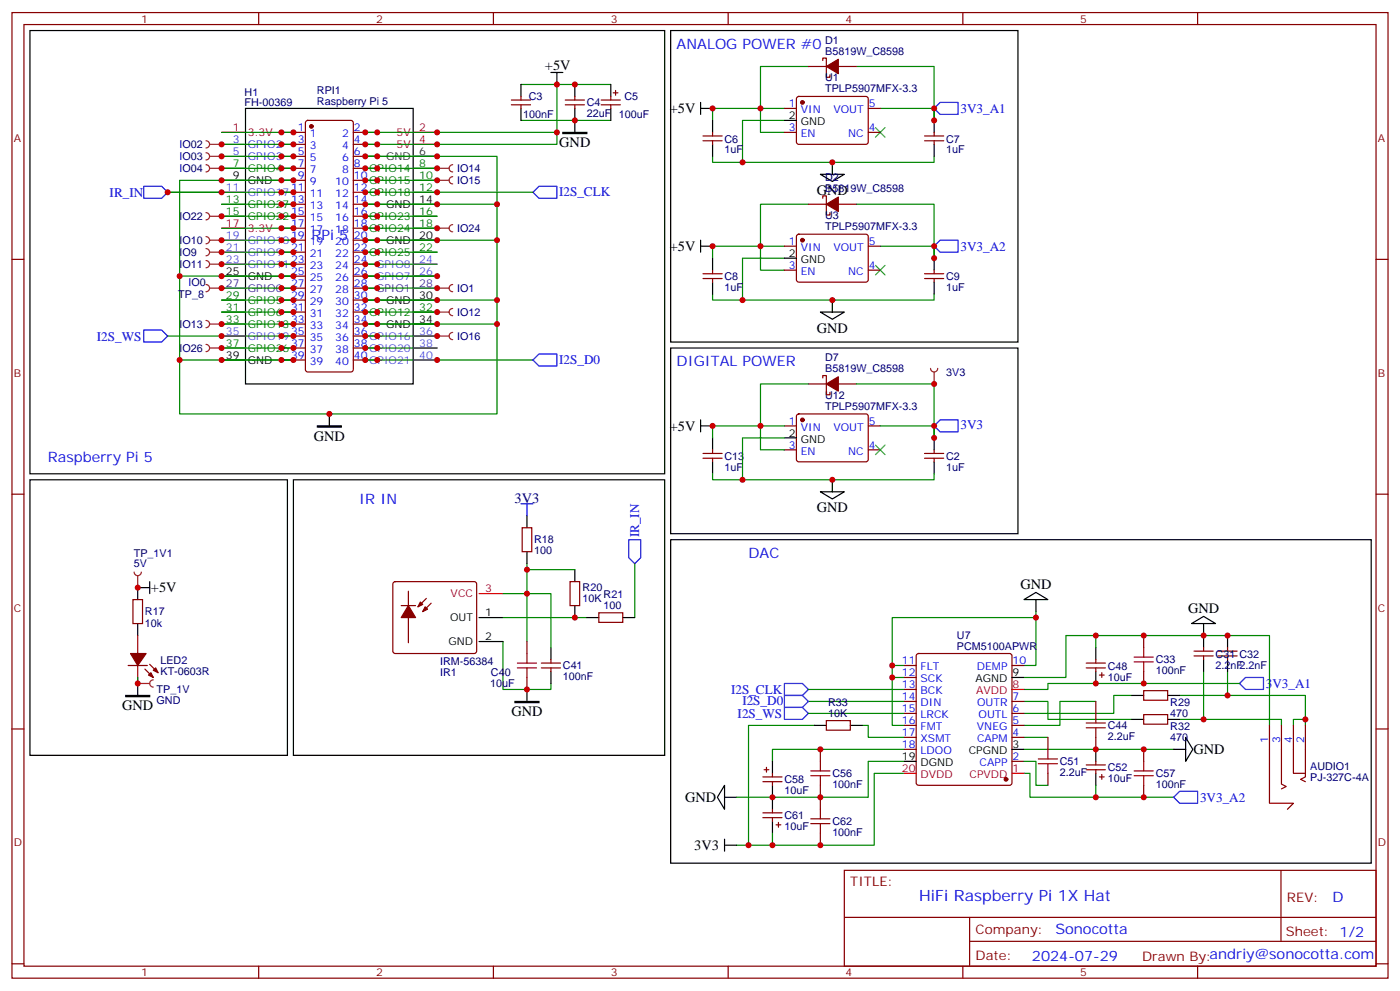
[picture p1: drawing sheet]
<svg xmlns="http://www.w3.org/2000/svg" width="412mm" height="292mm" viewBox="0 0 412 292" stroke-linecap="round" stroke-linejoin="round" font-family="sans-serif">
<g fill="none" stroke="#870000" stroke-width=".35">
<path d="M3.5 3.7h405.4v284.3h-405.4zM7.1 7.2h398.2v277.3h-398.2zM76.2 3.7v3.5M145.3 3.7v3.5M214.5 3.7v3.5M283.6 3.7v3.5M352.8 3.7v3.5M3.5 76.4h3.6M405.3 76.4h3.6M3.5 145.5h3.6M405.3 145.5h3.6M3.5 214.7h3.6"/>
<path d="M405.3 214.7h3.6M248.7 256.3h156.6v28.2h-156.6zM377.3 256.3v20.9M248.7 270.1h156.5M285.6 277.2h119.6M285.6 270.1v14.2M3.5 283.8h3.6M76.2 284.5v3.5M145.3 284.5v3.5M214.5 284.5v3.5M283.6 284.5v3.5M352.8 284.5v3.5"/>
<path d="M405.3 283.8h3.6"/>
</g>
<path d="M8.8 9h187v130.5h-187z" fill="none" stroke="#000" stroke-width=".35"/>
<path d="M157 56.6l1.7-1.7h5.3v3.5h-5.3z" fill="none" stroke="#00f" stroke-width=".35"/>
<path d="M128.8 99h3.5M133.3 97.9a1.06 1.06 0 0 0-1 1.1 1.06 1.06 0 0 0 1 1" fill="none" stroke="#8c2424" stroke-width=".35"/>
<circle cx="128.8" cy="99" r=".18" fill="#8c2424"/>
<path d="M60.7 101.4a1.06 1.06 0 0 1 1 1.1 1.06 1.06 0 0 1-1 1M61.7 102.5h3.6" fill="none" stroke="#8c2424" stroke-width=".35"/>
<circle cx="65.3" cy="102.5" r=".18" fill="#8c2424"/>
<path d="M60.7 94.4a1.06 1.06 0 0 1 1 1 1.06 1.06 0 0 1-1 1.1M61.7 95.4h3.6" fill="none" stroke="#8c2424" stroke-width=".35"/>
<circle cx="65.3" cy="95.4" r=".18" fill="#8c2424"/>
<path d="M60.7 62.6a1.06 1.06 0 0 1 1 1.1 1.06 1.06 0 0 1-1 1M61.7 63.7h3.6" fill="none" stroke="#8c2424" stroke-width=".35"/>
<circle cx="65.3" cy="63.7" r=".18" fill="#8c2424"/>
<path d="M60.7 41.5a1.06 1.06 0 0 1 1 1 1.06 1.06 0 0 1-1 1.1M61.7 42.5h3.6" fill="none" stroke="#8c2424" stroke-width=".35"/>
<circle cx="65.3" cy="42.5" r=".18" fill="#8c2424"/>
<path d="M60.7 45a1.06 1.06 0 0 1 1 1 1.06 1.06 0 0 1-1 1.1M61.7 46h3.6" fill="none" stroke="#8c2424" stroke-width=".35"/>
<circle cx="65.3" cy="46" r=".18" fill="#8c2424"/>
<path d="M60.7 48.5a1.06 1.06 0 0 1 1 1.1 1.06 1.06 0 0 1-1 1M61.7 49.6h3.6" fill="none" stroke="#8c2424" stroke-width=".35"/>
<circle cx="65.3" cy="49.6" r=".18" fill="#8c2424"/>
<g fill="none" stroke="#000" stroke-width=".35">
<path d="M72.3 31.9h49.4v81.2h-49.4zM153.5 24.9v3.5M153.5 31.9v3.6M162.3 21.3h3.5M164 21.3v3.6M169.3 24.9v3.5M169.3 31.9v7.1M179.9 24.9v3.5M179.9 31.9v3.6M65.3 53.1h7M121.7 60.1h7.1M121.7 70.7h7.1"/>
<path d="M65.3 81.3h7M121.7 88.4h7.1M121.7 95.4h7.1M65.3 106h7M97 121.9v3.5M8.8 141.3h75.9v81.1h-75.9z"/>
</g>
<path d="M65.3 39h7M121.7 39h7.1M121.7 42.5h7.1M65.3 67.2h7" fill="none" stroke="#f00" stroke-width=".35"/>
<path d="M65.3 42.5h7M65.3 46h7" fill="none" stroke="#06c" stroke-width=".35"/>
<path d="M121.7 46h7.1" fill="none" stroke="#333" stroke-width=".35"/>
<g fill="none" stroke="#060" stroke-width=".35">
<path d="M65.3 49.6h7M121.7 49.6h7.1M121.7 53.1h7.1M121.7 56.6h7.1M65.3 60.1h7M65.3 63.7h7M121.7 63.7h7.1M121.7 67.2h7.1M121.7 74.3h7.1M65.3 88.4h7M65.3 91.9h7M65.3 95.4h7"/>
<path d="M121.7 91.9h7.1M65.3 102.5h7"/>
</g>
<path d="M65.3 56.6h7M65.3 70.7h7M65.3 74.3h7M65.3 77.8h7M121.7 77.8h7.1M65.3 99h7M121.7 81.3h7.1M121.7 99h7.1M121.7 102.5h7.1M121.7 106h7.1" fill="none" stroke="#90f" stroke-width=".35"/>
<path d="M65.3 84.8h7M121.7 84.8h7.1" fill="none" stroke="#609" stroke-width=".35"/>
<g fill="none" stroke="#008700" stroke-width=".35">
<path d="M65.3 39h21.1M107.6 39h56.4M153.5 35.5h26.4M153.5 24.9h26.4M164 24.9v17.6h-56.4M49.4 56.6h37M65.3 53.1h21.1h-33.5v28.2h33.5h-21.1M65.3 49.6h21.1M65.3 46h21.1M65.3 42.5h21.1M107.6 56.6h49.4M128.8 46h-21.2h38.8v14.1"/>
<path d="M65.3 67.2h21.1M65.3 63.7h21.1M65.3 60.1h21.1M107.6 67.2h21.2M107.6 63.7h21.2M107.6 74.3h21.2M128.8 70.7h-21.2h38.8v17.7M128.8 60.1h-21.2h38.8v10.6M52.9 81.3v24.7h33.5h-21.1M65.3 95.4h21.1M65.3 91.9h21.1M65.3 88.4h21.1"/>
<path d="M65.3 84.8h21.1M107.6 81.3h21.2M107.6 99h21.2M128.8 95.4h-21.2h38.8v26.5h-93.5v-15.9M128.8 88.4h-21.2h38.8v7M65.3 102.5h21.1M107.6 102.5h21.2M107.6 106h49.4"/>
</g>
<g fill="none" stroke="#870000" stroke-width=".35">
<path d="M150.6 30.9h5.7M150.6 29.5h5.7M153.5 28.4v1.1M153.5 30.9v1M166.5 30.9h5.7M166.5 29.5h5.7M169.3 28.4v1.1M169.3 30.9v1M177.1 30.9h5.6M177.1 29.5h5.6M179.9 28.4v1.1M179.9 30.9v1"/>
<path d="M180.6 27.3h1.4M181.3 26.6v1.4"/>
</g>
<path d="M165.8 39h7.1v.3h-7.1zM93.5 125.4h7v.4h-7z" fill="#000" stroke="#000" stroke-width=".35"/>
<path d="M42.3 97.2h5.3l1.8 1.8-1.8 1.7h-5.3z" fill="none" stroke="#00f" stroke-width=".35"/>
<path d="M128.8 67.2h3.5M133.3 66.1a1.06 1.06 0 0 0-1 1.1 1.06 1.06 0 0 0 1 1.1" fill="none" stroke="#8c2424" stroke-width=".35"/>
<circle cx="128.8" cy="67.2" r=".18" fill="#8c2424"/>
<path d="M107.6 77.8h21.2M107.6 81.3h21.2" fill="none" stroke="#008700" stroke-width=".35"/>
<path d="M128.8 84.8h3.5M133.3 83.8a1.06 1.06 0 0 0-1 1 1.06 1.06 0 0 0 1 1.1" fill="none" stroke="#8c2424" stroke-width=".35"/>
<circle cx="128.8" cy="84.8" r=".18" fill="#8c2424"/>
<path d="M107.6 84.8h21.2" fill="none" stroke="#008700" stroke-width=".35"/>
<path d="M60.7 83.8a1.06 1.06 0 0 1 1 1 1.06 1.06 0 0 1-1 1.1M61.7 84.8h3.6" fill="none" stroke="#8c2424" stroke-width=".35"/>
<circle cx="65.3" cy="84.8" r=".18" fill="#8c2424"/>
<path d="M60.7 69.7a1.06 1.06 0 0 1 1 1 1.06 1.06 0 0 1-1 1.1M61.7 70.7h3.6" fill="none" stroke="#8c2424" stroke-width=".35"/>
<circle cx="65.3" cy="70.7" r=".18" fill="#8c2424"/>
<path d="M60.7 73.2a1.06 1.06 0 0 1 1 1.1 1.06 1.06 0 0 1-1 1M61.7 74.3h3.6" fill="none" stroke="#8c2424" stroke-width=".35"/>
<circle cx="65.3" cy="74.3" r=".18" fill="#8c2424"/>
<path d="M60.7 76.7a1.06 1.06 0 0 1 1 1.1 1.06 1.06 0 0 1-1 1M61.7 77.8h3.6" fill="none" stroke="#8c2424" stroke-width=".35"/>
<circle cx="65.3" cy="77.8" r=".18" fill="#8c2424"/>
<path d="M65.3 70.7h21.1M65.3 74.3h21.1M65.3 77.8h21.1" fill="none" stroke="#008700" stroke-width=".35"/>
<path d="M128.8 53.1h3.5M133.3 52a1.06 1.06 0 0 0-1 1.1 1.06 1.06 0 0 0 1 1.1" fill="none" stroke="#8c2424" stroke-width=".35"/>
<circle cx="128.8" cy="53.1" r=".18" fill="#8c2424"/>
<path d="M128.8 49.6h3.5M133.3 48.5a1.06 1.06 0 0 0-1 1.1 1.06 1.06 0 0 0 1 1" fill="none" stroke="#8c2424" stroke-width=".35"/>
<circle cx="128.8" cy="49.6" r=".18" fill="#8c2424"/>
<path d="M107.6 49.6h21.2M107.6 53.1h21.2" fill="none" stroke="#008700" stroke-width=".35"/>
<path d="M128.8 91.9h3.5M133.3 90.8a1.06 1.06 0 0 0-1 1.1 1.06 1.06 0 0 0 1 1.1" fill="none" stroke="#8c2424" stroke-width=".35"/>
<circle cx="128.8" cy="91.9" r=".18" fill="#8c2424"/>
<g fill="none" stroke="#008700" stroke-width=".35">
<path d="M238.1 19.6h-14.1v19.4h7.1M252.2 19.6h23v15.9M231.1 31.9h-21.2v3.6M231.1 35.5h-12.4v12.3M259.3 31.9h15.9v3.6M275.2 31.9v3.6M209.9 46v1.8h65.3v-1.8M231.1 76h-12.4v12.4M231.1 72.5h-21.2v3.5M238.1 60.1h-14.1v19.5h7.1M252.2 60.1h23v15.9M259.3 72.5h15.9v3.5"/>
<path d="M275.2 72.5v3.5M49.4 99h37M107.6 91.9h21.2M209.9 86.6v1.8h65.3v-1.8M238.1 113.1h-14.1v19.4h7.1M252.2 113.1h23v15.8M209.9 139.5v1.8h65.3v-1.8M231.1 128.9h-12.4v12.4M231.1 125.4h-21.2v3.5M259.3 125.4h15.9v3.5M275.2 125.4v3.5"/>
</g>
<path d="M257.9 37.6l2.8 2.8M260.7 37.6l-2.8 2.8M257.9 78.1l2.8 2.9M260.7 78.1l-2.8 2.9M257.9 131.1l2.8 2.8M260.7 131.1l-2.8 2.8" fill="none" stroke="#3c3" stroke-width=".35"/>
<g fill="none" stroke="#000" stroke-width=".35">
<path d="M197.6 9h102.3v91.7h-102.3zM206.4 31.9h3.5M206.4 30.2v3.5M209.9 35.5v3.5M231.1 35.5h3.5M275.2 35.5v3.5M209.9 42.5v3.5M241.7 51.3h7l-3.5 2.1zM245.2 47.8v3.5M275.2 42.5v3.5M206.4 70.7v3.6M206.4 72.5h3.5"/>
<path d="M209.9 76v3.6M231.1 76h3.5M275.2 76v3.6M209.9 83.1v3.5M241.7 91.9h7l-3.5 2.1zM245.2 88.4v3.5M275.2 83.1v3.5M197.6 102.5h102.3v54.7h-102.3zM206.4 123.6v3.6M206.4 125.4h3.5M209.9 128.9v3.6M209.9 136v3.5"/>
<path d="M231.1 128.9h3.5M275.2 128.9v3.6M275.2 136v3.5M241.7 144.8h7l-3.5 2.1zM245.2 141.3v3.5"/>
</g>
<path d="M275.2 31.9l1.7-1.7h5.3v3.5h-5.3zM275.2 72.5l1.7-1.8h5.3v3.6h-5.3zM157 106l1.7-1.8h5.3v3.6h-5.3zM275.2 125.4l1.7-1.8h5.3v3.6h-5.3z" fill="none" stroke="#00f" stroke-width=".35"/>
<g fill="none" stroke="#870000" stroke-width=".35">
<path d="M238.1 19.6h5.3M242.4 17.8v-.7h1v5.7h1.1v-.8M246.9 19.6h5.3M209.9 39v1M231.1 31.9h3.5M231.1 39h3.5M234.8 28.6l.5-.2 20 .1 .5 .6-.1 13-.6 .4-20.1-.1-.4-.6v-12.7zM255.8 31.9h3.5M255.8 39h3.5M275.2 39v1M207.1 41.5h5.6M207.1 40h5.6"/>
<path d="M209.9 41.5v1M242.4 58.4v-.7h1v5.6h1.1v-.7M272.3 41.5h5.7M272.3 40h5.7M275.2 41.5v1M209.9 79.6v1M231.1 72.5h3.5M231.1 79.6h3.5M234.8 69.2l.5-.2h20l.5 .7-.1 12.9-.6 .5-20.1-.1-.4-.6v-12.7zM238.1 60.1h5.3M246.9 60.1h5.3M255.8 72.5h3.5"/>
<path d="M255.8 79.6h3.5M275.2 79.6v1M207.1 82h5.6M207.1 80.6h5.6M209.9 82v1.1M272.3 82h5.7M272.3 80.6h5.7M275.2 82v1.1M238.1 113.1h5.3M242.4 111.3v-.7h1v5.6h1.1v-.7M246.9 113.1h5.3M207.1 134.9h5.6"/>
<path d="M207.1 133.5h5.6M209.9 132.5v1M209.9 134.9v1.1M231.1 125.4h3.5M231.1 132.5h3.5M234.8 122.1l.5-.2h20l.5 .7-.1 13-.6 .4-20.1-.1-.4-.6v-12.7zM255.8 125.4h3.5M255.8 132.5h3.5M272.3 134.9h5.7M272.3 133.5h5.7M275.2 132.5v1M275.2 134.9v1.1"/>
</g>
<g fill="#870000" stroke="#870000" stroke-width=".35">
<path d="M243.4 19.6l3.5-2.1v4.2z"/>
<path d="M243.4 60.1l3.5-2.1v4.3z"/>
<path d="M243.4 113.1l3.5-2.2v4.3z"/>
<circle cx="236.4" cy="30.2" r=".53"/>
<circle cx="236.4" cy="70.7" r=".53"/>
<circle cx="236.4" cy="123.6" r=".53"/>
</g>
<path d="M274.1 108.5a1.06 1.06 0 0 0 1.1 1 1.06 1.06 0 0 0 1-1M275.2 109.5v3.6" fill="none" stroke="#8c2424" stroke-width=".35"/>
<circle cx="275.2" cy="113.1" r=".18" fill="#8c2424"/>
<g fill="none" stroke="#008700" stroke-width=".35">
<path d="M82.9 39h3.5M107.6 39h3.5M82.9 56.6h3.5M82.9 53.1h3.5M82.9 49.6h3.5M82.9 46h3.5M82.9 42.5h3.5M107.6 56.6h3.5M107.6 53.1h3.5M107.6 49.6h3.5M107.6 46h3.5M107.6 42.5h3.5"/>
<path d="M82.9 77.8h3.5M82.9 74.3h3.5M82.9 70.7h3.5M82.9 67.2h3.5M82.9 63.7h3.5M82.9 60.1h3.5M107.6 77.8h3.5M107.6 74.3h3.5M107.6 70.7h3.5M107.6 67.2h3.5M107.6 63.7h3.5M107.6 60.1h3.5"/>
<path d="M82.9 99h3.5M82.9 95.4h3.5M82.9 91.9h3.5M82.9 88.4h3.5M82.9 84.8h3.5M82.9 81.3h3.5M107.6 99h3.5M107.6 95.4h3.5M107.6 91.9h3.5M107.6 88.4h3.5M107.6 84.8h3.5M107.6 81.3h3.5"/>
<path d="M82.9 106h3.5M82.9 102.5h3.5M107.6 106h3.5M107.6 102.5h3.5"/>
</g>
<path d="M44.1 173h-3.5v3.6M44.1 171.3v3.5M40.6 183.6v3.5" fill="none" stroke="#000" stroke-width=".35"/>
<path d="M39.2 176.6h2.8v7h-2.8zM37.7 196h5.7M40.6 187.1v5.3M40.6 196v5.3M42.7 197l2.5 2.5M44.1 195.6l2.5 2.5" fill="none" stroke="#870000" stroke-width=".35"/>
<g fill="#870000" stroke="#870000" stroke-width=".35">
<path d="M44.4 198.1l.8 1.4-1.5-.7z"/>
<path d="M45.2 197.4l.7-.7 .7 1.4z"/>
<path d="M38.5 192.4h4.5l-2.4 3.6z"/>
</g>
<path d="M39.5 168.5a1.06 1.06 0 0 0 1.1 1 1.06 1.06 0 0 0 1-1M40.6 169.5v3.5" fill="none" stroke="#8c2424" stroke-width=".35"/>
<circle cx="40.6" cy="173" r=".18" fill="#8c2424"/>
<path d="M40.6 201.3h3.5M45.2 200.2a1.06 1.06 0 0 0-1.1 1.1 1.06 1.06 0 0 0 1.1 1" fill="none" stroke="#8c2424" stroke-width=".35"/>
<circle cx="40.6" cy="201.3" r=".18" fill="#8c2424"/>
<path d="M40.6 199.5v1.8M148.2 188.9v14.1h14.1v-1.7" fill="none" stroke="#008700" stroke-width=".35"/>
<path d="M37 204.8h7.1v.3h-7.1z" fill="#000" stroke="#000" stroke-width=".35"/>
<path d="M40.6 201.3v3.5" fill="none" stroke="#000" stroke-width=".35"/>
<path d="M115.9 171.5l.5-.2h23.3l.5 .2 .2 .5v19.7l-.2 .5-.5 .2h-23.3l-.5-.2-.2-.5v-19.7z" fill="#fff" stroke="#870000" stroke-width=".35"/>
<g fill="none" stroke="#000" stroke-width=".35">
<path d="M86.4 141.3h109.4v81.1h-109.4zM155.2 151.9v3.5M197.6 158.9h206.3v95.3h-206.3zM155.2 162.5v3.5M169.3 167.7v3.6M169.3 178.3v3.6M301.6 176.6l3.6-2.2 3.5 2.2zM305.2 176.6v3.5M141.1 181.9h7.1M141.1 188.9h7.1M162.3 190.7v3.5M162.3 197.7v3.6"/>
<path d="M172.9 181.9h3.5M183.4 181.9h3.6M298.1 199.5h3.5M322.8 190.7v3.5M322.8 197.7v3.6M351 183.6l3.5-2.1 3.6 2.1zM354.5 183.6v7.1M354.5 194.2v3.5M361.6 187.1v3.6M361.6 194.2v3.5M155.2 203v3.6M239.9 213.6h3.5"/>
<path d="M250.5 213.6h3.5M333.4 204.8h3.5M333.4 211.8h3.5M344 204.8h3.5M344 211.8h3.5M349.2 217.1l2.2 3.6-2.2 3.5zM213.4 231.2v7.1l-2.1-3.5zM213.4 234.8h3.6M227.5 224.2v3.5M227.5 231.2v7.1M266.3 224.2h3.6M298.1 220.7h3.5"/>
<path d="M322.8 220.7v3.5M322.8 227.7v3.5M345.7 220.7h3.5M213.4 248.9h3.6M213.4 247.1v3.5M227.5 241.8v3.6"/>
</g>
<path d="M141.1 174.8h7.1M298.1 203h3.5M266.3 227.7h3.6M298.1 227.7h3.5" fill="none" stroke="#f00" stroke-width=".35"/>
<g fill="#870000" stroke="#870000" stroke-width=".35">
<path d="M120.3 178.3l2.1 3.6h-4.2z"/>
<path d="M125.2 178.7l.7 .7-1.4 .7z"/>
<path d="M123.8 177.3l.7 .7-1.4 .7z"/>
<circle cx="91.7" cy="37.2" r=".53"/>
<circle cx="296.3" cy="229.5" r=".53"/>
</g>
<g fill="none" stroke="#870000" stroke-width=".35">
<path d="M86.4 39h3.6M90.2 35.7l.5-.2h12.7l.5 .2 .2 .5v72.6l-.3 .5-.4 .2h-12.7l-.5-.2-.2-.5v-72.6zM104.1 39h3.5M86.4 42.5h3.6M86.4 46h3.6M86.4 49.6h3.6M86.4 53.1h3.6M86.4 56.6h3.6M104.1 42.5h3.5M104.1 46h3.5M104.1 49.6h3.5M104.1 53.1h3.5"/>
<path d="M104.1 56.6h3.5M86.4 60.1h3.6M86.4 63.7h3.6M86.4 67.2h3.6M86.4 77.8h3.6M86.4 70.7h3.6M86.4 74.3h3.6M104.1 60.1h3.5M104.1 63.7h3.5M104.1 67.2h3.5M104.1 77.8h3.5M104.1 70.7h3.5"/>
<path d="M104.1 74.3h3.5M86.4 99h3.6M86.4 95.4h3.6M86.4 91.9h3.6M86.4 88.4h3.6M86.4 84.8h3.6M86.4 81.3h3.6M104.1 99h3.5M104.1 95.4h3.5M104.1 91.9h3.5M104.1 88.4h3.5M104.1 84.8h3.5"/>
<path d="M104.1 81.3h3.5M86.4 106h3.6M86.4 102.5h3.6M104.1 106h3.5M104.1 102.5h3.5M153.8 155.4h2.8v7.1h-2.8zM118.2 178.3h4.2M120.3 174.1v15.2M125.6 176.2l-2.5 2.5M127 177.6l-2.5 2.5M167.9 171.3h2.8v7h-2.8zM155.2 188.9v3.5"/>
<path d="M155.2 199.5v3.5M159.5 195.3h5.6M159.5 196.7h5.6M162.3 194.2v1.1M162.3 196.7v1M176.4 180.4h7v2.9h-7zM266.3 196h3.6M266.3 199.5h3.6M270.1 192.6l.5-.2h26.8l.5 .2 .2 .5v37.4l-.2 .5-.5 .2h-26.8l-.5-.2-.2-.5v-37.4zM298.1 196h3.5M320 195.3h5.6M320 196.7h5.6"/>
<path d="M322.8 194.2v1.1M322.8 196.7v1M323.8 198.8h1.5M324.6 198.1v1.4M336.9 187.1v3.6M336.9 197.7v3.6M351.7 193.1h5.7M351.7 191.7h5.7M354.5 190.7v1M354.5 193.1v1.1M358.8 193.1h5.6M358.8 191.7h5.6"/>
<path d="M361.6 190.7v1M361.6 193.1v1.1M243.4 212.2h7.1v2.8h-7.1zM266.3 217.1h3.6M266.3 213.6h3.6M266.3 210.1h3.6M266.3 206.6h3.6M266.3 203h3.6M298.1 217.1h3.5M298.1 213.6h3.5M298.1 210.1h3.5M298.1 206.6h3.5"/>
<path d="M308.7 217.1v3.6M322.8 206.6v3.5M322.8 217.1v3.6M336.9 203.4h7.1v2.8h-7.1zM336.9 210.4h7.1v2.9h-7.1zM373.9 213.6v22.9h7.1l-1.8 1.8M377.5 213.6v17.3l1.4 .7-1.4 .7M381 213.6v14.1h3.5M384.5 213.6v15.2l-1.4 .7 1.4 .7M224.7 228.8h5.7M224.7 230.2h5.7M224.7 239.4h5.7"/>
<path d="M225.1 226.7h1.4M225.8 226v1.4M227.5 227.7v1.1M227.5 230.2v1M227.5 238.3v1.1M241.7 220.7v3.5M241.7 231.2v7.1M266.3 220.7h3.6M298.1 224.2h3.5M308.7 227.7v3.5M320 226.7h5.6M320 225.2h5.6"/>
<path d="M322.8 224.2v1M322.8 226.7v1M323.8 228.8h1.5M324.6 228.1v1.4M336.9 220.7v3.5M336.9 231.2v3.6M224.7 240.8h5.7M227.5 240.8v1M228.6 242.9h1.4M229.3 242.2v1.4M241.7 245.4v3.5"/>
</g>
<path d="M151.7 206.6h7v.3h-7z" fill="#000" stroke="#000" stroke-width=".35"/>
<g fill="none" stroke="#008700" stroke-width=".35">
<path d="M49.4 56.6h15.9M148.2 174.8h14.1v15.9M155.2 166v22.9M155.2 167.7h14.1M187 166v15.9M148.2 181.9h24.7M262.8 196v17.6h3.5M262.8 199.5h3.5M301.6 199.5h12.4v-12.4h59.9v26.5M305.2 180.1v15.9h-3.6M305.2 181.9h-42.4v14.1h3.5M322.8 187.1v3.6"/>
<path d="M354.5 197.7v14.1h-7M361.6 197.7v7.1h-14.1M238.1 206.6h28.2M238.1 210.1h28.2M238.1 203h28.2M239.9 213.6h-19.4v35.3M254 213.6h1.8v3.5h10.5M301.6 206.6h7.1v5.2h24.7M301.6 217.1h7.1M322.8 206.6h-10.6v7h-10.6M333.4 204.8h-5.3v5.3h-26.5M354.5 211.8h23v1.8"/>
<path d="M361.6 204.8h22.9v8.8M365.1 201.3h-56.4v1.7h-7.1M384.5 211.8h-3.5v1.8M266.3 220.7h-38.8v3.5M266.3 224.2h-10.5v10.6h-38.8M266.3 227.7h-8.8v21.2h-40.5M301.6 220.7h44.1M301.6 227.7h1.8v7.1h42.3M301.6 224.2h3.6v7h3.5M322.8 231.2v3.6M227.5 245.4v3.5"/>
</g>
<g fill="none" stroke="#a10000" stroke-width=".35">
<path d="M152.4 196.7h5.6M152.4 195.3h5.6M155.2 192.4v2.9M155.2 196.7v2.8M334.1 194.9h5.6M334.1 193.5h5.6M336.9 190.7v2.8M336.9 194.9v2.8M320 212.9h5.6M320 214.3h5.6M322.8 210.1v2.8M322.8 214.3v2.8"/>
<path d="M238.8 228.4h5.7M238.8 227h5.7M241.7 224.2v2.8M241.7 228.4v2.8M241.7 238.3v2.8M305.9 223.5h5.6M305.9 224.9h5.6M308.7 220.7v2.8M308.7 224.9v2.8M334.1 228.4h5.6M334.1 227h5.6M336.9 224.2v2.8"/>
<path d="M336.9 228.4v2.8M238.8 242.5h5.7M238.8 241.1h5.7M241.7 242.5v2.9"/>
</g>
<path d="M42.3 54.9h5.3l1.8 1.7-1.8 1.8h-5.3zM153.5 148.3h3.5M155.2 148.3v3.6M185.2 158.9h3.5v5.3l-1.7 1.8-1.8-1.8zM231.1 208.3h5.3l1.7 1.8-1.7 1.7h-5.3zM231.1 201.3h5.3l1.7 1.7-1.7 1.8h-5.3zM231.1 204.8h5.3l1.7 1.8-1.7 1.7h-5.3zM365.1 201.3l1.8-1.8h5.3v3.5h-5.3zM345.7 234.8l1.8-1.8h5.3v3.5h-5.3z" fill="none" stroke="#00f" stroke-width=".35"/>
<g fill="#c00">
<circle cx="169.3" cy="24.9" r=".88"/>
<circle cx="169.3" cy="35.5" r=".88"/>
<circle cx="164" cy="24.9" r=".88"/>
<circle cx="164" cy="39" r=".88"/>
<circle cx="128.8" cy="39" r=".88"/>
<circle cx="128.8" cy="42.5" r=".88"/>
<circle cx="111.1" cy="95.4" r=".88"/>
<circle cx="52.9" cy="106" r=".88"/>
<circle cx="128.8" cy="95.4" r=".88"/>
<circle cx="146.4" cy="95.4" r=".88"/>
<circle cx="97" cy="121.9" r=".88"/>
<circle cx="111.1" cy="88.4" r=".88"/>
<circle cx="128.8" cy="88.4" r=".88"/>
<circle cx="146.4" cy="88.4" r=".88"/>
<circle cx="111.1" cy="70.7" r=".88"/>
<circle cx="128.8" cy="70.7" r=".88"/>
<circle cx="146.4" cy="70.7" r=".88"/>
<circle cx="111.1" cy="60.1" r=".88"/>
<circle cx="128.8" cy="60.1" r=".88"/>
<circle cx="146.4" cy="60.1" r=".88"/>
<circle cx="111.1" cy="46" r=".88"/>
<circle cx="128.8" cy="46" r=".88"/>
<circle cx="82.9" cy="53.1" r=".88"/>
<circle cx="82.9" cy="81.3" r=".88"/>
<circle cx="65.3" cy="81.3" r=".88"/>
<circle cx="65.3" cy="53.1" r=".88"/>
<circle cx="52.9" cy="81.3" r=".88"/>
<circle cx="82.9" cy="106" r=".88"/>
<circle cx="65.3" cy="106" r=".88"/>
<circle cx="128.8" cy="106" r=".88"/>
<circle cx="128.8" cy="56.6" r=".88"/>
<circle cx="111.1" cy="81.3" r=".88"/>
<circle cx="128.8" cy="81.3" r=".88"/>
<circle cx="224" cy="31.9" r=".88"/>
<circle cx="275.2" cy="31.9" r=".88"/>
<circle cx="275.2" cy="72.5" r=".88"/>
<circle cx="224" cy="72.5" r=".88"/>
<circle cx="245.2" cy="47.8" r=".88"/>
<circle cx="218.7" cy="47.8" r=".88"/>
<circle cx="245.2" cy="88.4" r=".88"/>
<circle cx="218.7" cy="88.4" r=".88"/>
<circle cx="275.2" cy="35.5" r=".88"/>
<circle cx="275.2" cy="76" r=".88"/>
<circle cx="209.9" cy="72.5" r=".88"/>
<circle cx="209.9" cy="31.9" r=".88"/>
<circle cx="65.3" cy="99" r=".88"/>
<circle cx="209.9" cy="125.4" r=".88"/>
<circle cx="275.2" cy="128.9" r=".88"/>
<circle cx="218.7" cy="141.3" r=".88"/>
<circle cx="245.2" cy="141.3" r=".88"/>
<circle cx="275.2" cy="125.4" r=".88"/>
<circle cx="224" cy="125.4" r=".88"/>
<circle cx="275.2" cy="113.1" r=".88"/>
<circle cx="82.9" cy="102.5" r=".88"/>
<circle cx="82.9" cy="99" r=".88"/>
<circle cx="82.9" cy="95.4" r=".88"/>
<circle cx="82.9" cy="91.9" r=".88"/>
<circle cx="82.9" cy="88.4" r=".88"/>
<circle cx="82.9" cy="84.8" r=".88"/>
<circle cx="82.9" cy="77.8" r=".88"/>
<circle cx="82.9" cy="74.3" r=".88"/>
<circle cx="82.9" cy="70.7" r=".88"/>
<circle cx="82.9" cy="67.2" r=".88"/>
<circle cx="82.9" cy="63.7" r=".88"/>
<circle cx="82.9" cy="60.1" r=".88"/>
<circle cx="82.9" cy="56.6" r=".88"/>
<circle cx="82.9" cy="49.6" r=".88"/>
<circle cx="82.9" cy="46" r=".88"/>
<circle cx="82.9" cy="42.5" r=".88"/>
<circle cx="82.9" cy="39" r=".88"/>
<circle cx="111.1" cy="39" r=".88"/>
<circle cx="111.1" cy="42.5" r=".88"/>
<circle cx="111.1" cy="49.6" r=".88"/>
<circle cx="111.1" cy="53.1" r=".88"/>
<circle cx="111.1" cy="56.6" r=".88"/>
<circle cx="111.1" cy="63.7" r=".88"/>
<circle cx="111.1" cy="67.2" r=".88"/>
<circle cx="111.1" cy="74.3" r=".88"/>
<circle cx="111.1" cy="77.8" r=".88"/>
<circle cx="111.1" cy="84.8" r=".88"/>
<circle cx="111.1" cy="91.9" r=".88"/>
<circle cx="111.1" cy="99" r=".88"/>
<circle cx="111.1" cy="102.5" r=".88"/>
<circle cx="111.1" cy="106" r=".88"/>
<circle cx="86.4" cy="106" r=".88"/>
<circle cx="86.4" cy="102.5" r=".88"/>
<circle cx="86.4" cy="99" r=".88"/>
<circle cx="86.4" cy="95.4" r=".88"/>
<circle cx="86.4" cy="91.9" r=".88"/>
<circle cx="86.4" cy="88.4" r=".88"/>
<circle cx="86.4" cy="84.8" r=".88"/>
<circle cx="86.4" cy="81.3" r=".88"/>
<circle cx="86.4" cy="53.1" r=".88"/>
<circle cx="86.4" cy="77.8" r=".88"/>
<circle cx="86.4" cy="74.3" r=".88"/>
<circle cx="86.4" cy="70.7" r=".88"/>
<circle cx="86.4" cy="67.2" r=".88"/>
<circle cx="86.4" cy="63.7" r=".88"/>
<circle cx="86.4" cy="60.1" r=".88"/>
<circle cx="86.4" cy="56.6" r=".88"/>
<circle cx="86.4" cy="49.6" r=".88"/>
<circle cx="86.4" cy="46" r=".88"/>
<circle cx="86.4" cy="42.5" r=".88"/>
<circle cx="86.4" cy="39" r=".88"/>
<circle cx="107.6" cy="39" r=".88"/>
<circle cx="107.6" cy="42.5" r=".88"/>
<circle cx="107.6" cy="46" r=".88"/>
<circle cx="107.6" cy="49.6" r=".88"/>
<circle cx="107.6" cy="53.1" r=".88"/>
<circle cx="107.6" cy="56.6" r=".88"/>
<circle cx="107.6" cy="60.1" r=".88"/>
<circle cx="107.6" cy="63.7" r=".88"/>
<circle cx="107.6" cy="67.2" r=".88"/>
<circle cx="107.6" cy="70.7" r=".88"/>
<circle cx="107.6" cy="74.3" r=".88"/>
<circle cx="107.6" cy="77.8" r=".88"/>
<circle cx="107.6" cy="81.3" r=".88"/>
<circle cx="107.6" cy="84.8" r=".88"/>
<circle cx="107.6" cy="88.4" r=".88"/>
<circle cx="107.6" cy="91.9" r=".88"/>
<circle cx="107.6" cy="95.4" r=".88"/>
<circle cx="107.6" cy="99" r=".88"/>
<circle cx="107.6" cy="102.5" r=".88"/>
<circle cx="107.6" cy="106" r=".88"/>
<circle cx="40.6" cy="173" r=".88"/>
<circle cx="40.6" cy="201.3" r=".88"/>
<circle cx="155.2" cy="203" r=".88"/>
<circle cx="155.2" cy="174.8" r=".88"/>
<circle cx="169.3" cy="181.9" r=".88"/>
<circle cx="155.2" cy="167.7" r=".88"/>
<circle cx="65.3" cy="56.6" r=".88"/>
<circle cx="49.4" cy="56.6" r=".88"/>
<circle cx="128.8" cy="91.9" r=".88"/>
<circle cx="128.8" cy="49.6" r=".88"/>
<circle cx="128.8" cy="53.1" r=".88"/>
<circle cx="65.3" cy="77.8" r=".88"/>
<circle cx="65.3" cy="74.3" r=".88"/>
<circle cx="65.3" cy="70.7" r=".88"/>
<circle cx="65.3" cy="84.8" r=".88"/>
<circle cx="128.8" cy="84.8" r=".88"/>
<circle cx="128.8" cy="67.2" r=".88"/>
<circle cx="65.3" cy="49.6" r=".88"/>
<circle cx="65.3" cy="46" r=".88"/>
<circle cx="65.3" cy="42.5" r=".88"/>
<circle cx="65.3" cy="63.7" r=".88"/>
<circle cx="65.3" cy="95.4" r=".88"/>
<circle cx="65.3" cy="102.5" r=".88"/>
<circle cx="128.8" cy="99" r=".88"/>
<circle cx="322.8" cy="201.3" r=".88"/>
<circle cx="361.6" cy="204.8" r=".88"/>
<circle cx="361.6" cy="187.1" r=".88"/>
<circle cx="354.5" cy="187.1" r=".88"/>
<circle cx="354.5" cy="211.8" r=".88"/>
<circle cx="384.5" cy="211.8" r=".88"/>
<circle cx="227.5" cy="234.8" r=".88"/>
<circle cx="322.8" cy="220.7" r=".88"/>
<circle cx="305.2" cy="181.9" r=".88"/>
<circle cx="262.8" cy="199.5" r=".88"/>
<circle cx="262.8" cy="196" r=".88"/>
<circle cx="241.7" cy="234.8" r=".88"/>
<circle cx="241.7" cy="220.7" r=".88"/>
<circle cx="241.7" cy="248.9" r=".88"/>
<circle cx="227.5" cy="248.9" r=".88"/>
<circle cx="322.8" cy="234.8" r=".88"/>
<circle cx="322.8" cy="187.1" r=".88"/>
<circle cx="336.9" cy="234.8" r=".88"/>
<circle cx="336.9" cy="220.7" r=".88"/>
<circle cx="336.9" cy="201.3" r=".88"/>
<circle cx="336.9" cy="187.1" r=".88"/>
<circle cx="220.5" cy="248.9" r=".88"/>
</g>
<text font-size="4.6" fill="#00f" x="270.8" y="265.3">HiFi Raspberry Pi 1X Hat</text>
<g font-size="4.2" fill="#00f">
<text x="199.3" y="14.3">ANALOG POWER #0</text>
<text x="91.7" y="70.7">RPi 5</text>
<text x="199.3" y="107.8">DIGITAL POWER</text>
<text x="14.1" y="136">Raspberry Pi 5</text>
<text x="105.8" y="148.3">IR IN</text>
<text x="220.5" y="164.2">DAC</text>
<text x="392.5" y="265.6">D</text>
<text x="310.9" y="275.1">Sonocotta</text>
<text x="304" y="282.9">2024-07-29</text>
</g>
<g font-size="4.2">
<text x="160.5" y="20.6">+5V</text>
<text x="197.3" y="33.4">+5V</text>
<text x="164.7" y="43.3">GND</text>
<text x="240.6" y="57.4">GND</text>
<text x="197.3" y="73.9">+5V</text>
<text x="240.6" y="98">GND</text>
<text x="92.4" y="129.7">GND</text>
<text x="197.3" y="126.8">+5V</text>
<text x="240.6" y="150.9">GND</text>
<text x="300.6" y="173.4">GND</text>
<text x="44.5" y="174.4">+5V</text>
<text x="350" y="180.4">GND</text>
<text x="36" y="209">GND</text>
<text x="150.6" y="210.8">GND</text>
<text x="351.5" y="222.1">GND</text>
<text x="201.8" y="236.2">GND</text>
<text x="204.5" y="250.3">3V3</text>
</g>
<text font-size="4.2" fill="#000080" x="151.6" y="148">3V3</text>
<g font-size="3.9" fill="#00f">
<text x="282.9" y="33.2">3V3_A1</text>
<text x="32.3" y="57.9">IR_IN</text>
<text x="164.7" y="57.7">I2S_CLK</text>
<text x="282.9" y="73.8">3V3_A2</text>
<text x="28.6" y="100.4">I2S_WS</text>
<text x="164.7" y="107.2">I2S_D0</text>
<text x="282.9" y="126.4">3V3</text>
<text x="188.2" y="158.2" transform="rotate(-90 188.2 158.2)">IR_IN</text>
<text x="372.9" y="202.6">3V3_A1</text>
<text x="215.3" y="204.4">I2S_CLK</text>
<text x="218.7" y="207.7">I2S_D0</text>
<text x="217.3" y="211.5">I2S_WS</text>
<text x="353.5" y="236.1">3V3_A2</text>
</g>
<g font-size="3.9" fill="#800">
<text x="250.5" y="260.9">TITLE:</text>
<text x="379.1" y="265.6">REV:</text>
<text x="287.4" y="275.1">Company:</text>
<text x="378.7" y="275.7">Sheet: 1/2</text>
<text x="287.4" y="282.8">Date:</text>
<text x="336.4" y="282.8">Drawn By:andriy@sonocotta.com</text>
</g>
<g font-size="3.2" fill="#800">
<text x="41.6" y="6.7">1</text>
<text x="110.8" y="6.7">2</text>
<text x="179.9" y="6.7">3</text>
<text x="249.1" y="6.7">4</text>
<text x="318.2" y="6.7">5</text>
<text x="4.1" y="41.8">A</text>
<text x="405.9" y="41.8">A</text>
<text x="4.1" y="110.9">B</text>
<text x="405.9" y="110.9">B</text>
<text x="4.1" y="180.1">C</text>
<text x="405.9" y="180.1">C</text>
<text x="4.1" y="249.2">D</text>
<text x="405.9" y="249.2">D</text>
<text x="41.6" y="287.5">1</text>
<text x="110.8" y="287.5">2</text>
<text x="179.9" y="287.5">3</text>
<text x="249.1" y="287.5">4</text>
<text x="318.2" y="287.5">5</text>
</g>
<g font-size="3.2" fill="#000080">
<text x="243.1" y="16.1">B5819W_C8598</text>
<text x="243.1" y="12.9">D1</text>
<text x="243.1" y="24">U1</text>
<text x="72.1" y="28.1">H1</text>
<text x="93.4" y="27.8">RPI1</text>
<text x="155.7" y="29.5">C3</text>
<text x="184" y="29.5">C5</text>
<text x="243.1" y="27.2">TPLP5907MFX-3.3</text>
<text x="72.1" y="31.3">FH-00369</text>
<text x="93.4" y="30.9">Raspberry Pi 5</text>
<text x="154.1" y="34.8">100nF</text>
<text x="172.9" y="34.5">22uF</text>
<text x="172.9" y="31.3">C4</text>
<text x="182.3" y="34.8">100uF</text>
<text x="213.4" y="42">C6</text>
<text x="278.7" y="42">C7</text>
<text x="52.9" y="43.7">IO02</text>
<text x="52.9" y="47.2">IO03</text>
<text x="213.4" y="45.2">1uF</text>
<text x="278.7" y="45.2">1uF</text>
<text x="52.9" y="50.7">IO04</text>
<text x="134.7" y="50.7">IO14</text>
<text x="243.1" y="53.4">D2</text>
<text x="134.7" y="54.3">IO15</text>
<text x="243.1" y="56.6">B5819W_C8598</text>
<text x="52.9" y="64.8">IO22</text>
<text x="243.1" y="64.6">U3</text>
<text x="52.9" y="71.9">IO10</text>
<text x="134.7" y="68.4">IO24</text>
<text x="243.1" y="67.7">TPLP5907MFX-3.3</text>
<text x="52.9" y="75.4">IO9</text>
<text x="52.9" y="78.9">IO11</text>
<text x="213.4" y="82.5">C8</text>
<text x="278.7" y="82.5">C9</text>
<text x="52.5" y="87.7">TP_8</text>
<text x="55.6" y="84.2">IO0</text>
<text x="134.7" y="86">IO1</text>
<text x="213.4" y="85.7">1uF</text>
<text x="278.7" y="85.7">1uF</text>
<text x="134.7" y="93.1">IO12</text>
<text x="52.9" y="96.6">IO13</text>
<text x="134.7" y="100.1">IO16</text>
<text x="52.9" y="103.6">IO26</text>
<text x="243.1" y="106.4">D7</text>
<text x="243.1" y="109.5">B5819W_C8598</text>
<text x="278.7" y="110.7">3V3</text>
<text x="243.1" y="117.5">U12</text>
<text x="243.1" y="120.6">TPLP5907MFX-3.3</text>
<text x="213.4" y="135.5">C13</text>
<text x="278.7" y="135.5">C2</text>
<text x="213.4" y="138.6">1uF</text>
<text x="278.7" y="138.6">1uF</text>
<text x="157.3" y="160">R18</text>
<text x="39.4" y="167.1">5V</text>
<text x="39.4" y="163.9">TP_1V1</text>
<text x="157.3" y="163.2">100</text>
<text x="171.6" y="177.4">10K</text>
<text x="171.6" y="174.2">R20</text>
<text x="177.8" y="179.4">100</text>
<text x="177.8" y="176.2">R21</text>
<text x="42.7" y="184.5">10k</text>
<text x="42.7" y="181.2">R17</text>
<text x="281.9" y="191.4">PCM5100APWR</text>
<text x="281.9" y="188.2">U7</text>
<text x="47.3" y="195.4">LED2</text>
<text x="129.6" y="196">IRM-56384</text>
<text x="165.8" y="197.1">C41</text>
<text x="326.3" y="197.1">C48</text>
<text x="340.4" y="195.4">C33</text>
<text x="358.1" y="196.9">2.2nF2.2nF</text>
<text x="358.1" y="193.6">C31 C32</text>
<text x="47.3" y="198.6">KT-0603R</text>
<text x="129.6" y="199.2">IR1</text>
<text x="144.4" y="202.4">10uF</text>
<text x="144.6" y="199.2">C40</text>
<text x="165.8" y="200.3">100nF</text>
<text x="326.3" y="200.4">10uF</text>
<text x="340.4" y="198.6">100nF</text>
<text x="46.1" y="207.3">GND</text>
<text x="46.1" y="204.2">TP_1V</text>
<text x="243.9" y="207.9">R33</text>
<text x="344.7" y="208">R29</text>
<text x="243.9" y="211.1">10K</text>
<text x="326.3" y="214.8">C44</text>
<text x="344.7" y="215">R32</text>
<text x="344.7" y="211.2">470</text>
<text x="326.3" y="218">2.2uF</text>
<text x="344.7" y="218.3">470</text>
<text x="312.2" y="225.4">C51</text>
<text x="326.3" y="227.1">C52</text>
<text x="385.9" y="226.8">AUDIO1</text>
<text x="231.1" y="233.9">10uF</text>
<text x="231.1" y="230.7">C58</text>
<text x="245.2" y="232.1">100nF</text>
<text x="245.2" y="228.9">C56</text>
<text x="312.2" y="228.6">2.2uF</text>
<text x="326.3" y="230.4">10uF</text>
<text x="340.4" y="232.1">100nF</text>
<text x="340.4" y="228.9">C57</text>
<text x="385.9" y="230">PJ-327C-4A</text>
<text x="231.1" y="244.5">10uF</text>
<text x="231.1" y="241.2">C61</text>
<text x="245.2" y="243">C62</text>
<text x="245.2" y="246.2">100nF</text>
</g>
<g font-size="3.2" fill="#00f">
<text x="232.4" y="31.6">1</text>
<text x="235.9" y="33.3">VIN</text>
<text x="245.5" y="33.3">VOUT</text>
<text x="255.9" y="31.6">5</text>
<text x="87.8" y="38.6">1</text>
<text x="91.3" y="40.4">1</text>
<text x="100.7" y="40.4">2</text>
<text x="104.2" y="38.6">2</text>
<text x="232.4" y="38.6">3</text>
<text x="235.9" y="40.4">EN</text>
<text x="249.9" y="40.4">NC</text>
<text x="255.9" y="38.6">4</text>
<text x="87.8" y="42.2">3</text>
<text x="87.8" y="45.7">5</text>
<text x="91.3" y="43.9">3</text>
<text x="91.3" y="47.4">5</text>
<text x="100.7" y="47.4">6</text>
<text x="100.7" y="43.9">4</text>
<text x="104.2" y="45.7">6</text>
<text x="104.2" y="42.2">4</text>
<text x="87.8" y="49.2">7</text>
<text x="87.8" y="52.7">9</text>
<text x="91.3" y="51">7</text>
<text x="100.7" y="51">8</text>
<text x="104.2" y="52.7">10</text>
<text x="104.2" y="49.2">8</text>
<text x="85.7" y="56.3">11</text>
<text x="85.7" y="59.8">13</text>
<text x="91.3" y="54.5">9</text>
<text x="91.3" y="58">11</text>
<text x="98.7" y="58">12</text>
<text x="98.7" y="54.5">10</text>
<text x="104.2" y="59.8">14</text>
<text x="104.2" y="56.3">12</text>
<text x="85.7" y="63.3">15</text>
<text x="91.3" y="61.6">13</text>
<text x="91.3" y="65.1">15</text>
<text x="98.7" y="65.1">16</text>
<text x="98.7" y="61.6">14</text>
<text x="104.2" y="63.3">16</text>
<text x="85.7" y="66.9">17</text>
<text x="85.7" y="70.4">19</text>
<text x="91.3" y="68.6">17</text>
<text x="98.7" y="68.6">18</text>
<text x="104.2" y="70.4">20</text>
<text x="104.2" y="66.9">18</text>
<text x="85.7" y="73.9">21</text>
<text x="85.7" y="77.4">23</text>
<text x="91.3" y="72.1">19</text>
<text x="91.3" y="75.7">21</text>
<text x="98.7" y="75.7">22</text>
<text x="98.7" y="72.1">20</text>
<text x="104.2" y="77.4">24</text>
<text x="104.2" y="73.9">22</text>
<text x="232.4" y="72.1">1</text>
<text x="235.9" y="73.9">VIN</text>
<text x="245.5" y="73.9">VOUT</text>
<text x="255.9" y="72.1">5</text>
<text x="85.7" y="81">25</text>
<text x="91.3" y="79.2">23</text>
<text x="91.3" y="82.7">25</text>
<text x="98.7" y="82.7">26</text>
<text x="98.7" y="79.2">24</text>
<text x="104.2" y="81">26</text>
<text x="232.4" y="79.2">3</text>
<text x="235.9" y="81">EN</text>
<text x="249.9" y="81">NC</text>
<text x="255.9" y="79.2">4</text>
<text x="85.7" y="84.5">27</text>
<text x="85.7" y="88">29</text>
<text x="91.3" y="86.3">27</text>
<text x="91.3" y="89.8">29</text>
<text x="98.7" y="89.8">30</text>
<text x="98.7" y="86.3">28</text>
<text x="104.2" y="88">30</text>
<text x="104.2" y="84.5">28</text>
<text x="85.7" y="91.5">31</text>
<text x="85.7" y="95.1">33</text>
<text x="91.3" y="93.3">31</text>
<text x="98.7" y="93.3">32</text>
<text x="104.2" y="95.1">34</text>
<text x="104.2" y="91.5">32</text>
<text x="85.7" y="98.6">35</text>
<text x="91.3" y="96.8">33</text>
<text x="91.3" y="100.4">35</text>
<text x="98.7" y="100.4">36</text>
<text x="98.7" y="96.8">34</text>
<text x="104.2" y="98.6">36</text>
<text x="85.7" y="102.1">37</text>
<text x="85.7" y="105.7">39</text>
<text x="91.3" y="103.9">37</text>
<text x="91.3" y="107.4">39</text>
<text x="98.7" y="107.4">40</text>
<text x="98.7" y="103.9">38</text>
<text x="104.2" y="105.7">40</text>
<text x="104.2" y="102.1">38</text>
<text x="232.4" y="125.1">1</text>
<text x="255.9" y="125.1">5</text>
<text x="235.9" y="126.8">VIN</text>
<text x="245.5" y="126.8">VOUT</text>
<text x="232.4" y="132.1">3</text>
<text x="235.9" y="133.9">EN</text>
<text x="249.9" y="133.9">NC</text>
<text x="255.9" y="132.1">4</text>
<text x="265.7" y="195.6">11</text>
<text x="271.2" y="197.4">FLT</text>
<text x="287.8" y="197.4">DEMP</text>
<text x="298.3" y="195.6">10</text>
<text x="265.7" y="199.1">12</text>
<text x="265.7" y="202.7">13</text>
<text x="271.2" y="200.9">SCK</text>
<text x="265.7" y="206.2">14</text>
<text x="265.7" y="209.7">15</text>
<text x="271.2" y="204.4">BCK</text>
<text x="271.2" y="208">DIN</text>
<text x="287.8" y="208">OUTR</text>
<text x="298.3" y="209.7">6</text>
<text x="298.3" y="206.2">7</text>
<text x="265.7" y="213.3">16</text>
<text x="271.2" y="211.5">LRCK</text>
<text x="271.2" y="215">FMT</text>
<text x="287.8" y="215">VNEG</text>
<text x="288.3" y="211.5">OUTL</text>
<text x="298.3" y="213.3">5</text>
<text x="265.7" y="216.8">17</text>
<text x="265.7" y="220.3">18</text>
<text x="271.2" y="218.5">XSMT</text>
<text x="287.8" y="218.5">CAPM</text>
<text x="298.3" y="216.8">4</text>
<text x="373.6" y="218.9" transform="rotate(-90 373.6 218.9)">1</text>
<text x="377.1" y="218.9" transform="rotate(-90 377.1 218.9)">3</text>
<text x="380.6" y="218.9" transform="rotate(-90 380.6 218.9)">4</text>
<text x="384.2" y="218.9" transform="rotate(-90 384.2 218.9)">2</text>
<text x="271.2" y="222.1">LDOO</text>
<text x="288.6" y="225.6">CAPP</text>
<text x="298.3" y="223.8">2</text>
</g>
<g font-size="3.2">
<text x="232.4" y="35.1">2</text>
<text x="235.9" y="36.9">GND</text>
<text x="68.5" y="52.7">9</text>
<text x="73" y="54.2">GND</text>
<text x="123.5" y="59.8">14</text>
<text x="113.7" y="61.2">GND</text>
<text x="113.7" y="71.8">GND</text>
<text x="123.5" y="70.4">20</text>
<text x="232.4" y="75.7">2</text>
<text x="235.9" y="77.4">GND</text>
<text x="66.5" y="81">25</text>
<text x="73" y="82.4">GND</text>
<text x="113.7" y="89.4">GND</text>
<text x="123.5" y="88">30</text>
<text x="123.5" y="95.1">34</text>
<text x="113.7" y="96.5">GND</text>
<text x="66.5" y="105.7">39</text>
<text x="73" y="107.1">GND</text>
<text x="232.4" y="128.6">2</text>
<text x="235.9" y="130.4">GND</text>
<text x="132.6" y="182.9">OUT</text>
<text x="142.9" y="181.5">1</text>
<text x="132.1" y="190">GND</text>
<text x="142.9" y="188.6">2</text>
<text x="287.3" y="200.9">AGND</text>
<text x="298.3" y="199.1">9</text>
<text x="298.3" y="220.3">3</text>
<text x="265.7" y="223.8">19</text>
<text x="271.2" y="225.6">DGND</text>
<text x="285.4" y="222.1">CPGND</text>
</g>
<g font-size="3.2" fill="#f00">
<text x="68.5" y="38.6">1</text>
<text x="73" y="40">3.3V</text>
<text x="116.8" y="40">5V</text>
<text x="123.5" y="38.6">2</text>
<text x="116.8" y="43.6">5V</text>
<text x="123.5" y="42.2">4</text>
<text x="66.5" y="66.9">17</text>
<text x="73" y="68.3">3.3V</text>
<text x="132.7" y="175.9">VCC</text>
<text x="142.9" y="174.4">3</text>
<text x="298.3" y="202.7">8</text>
<text x="287.6" y="204.4">AVDD</text>
<text x="265.7" y="227.4">20</text>
<text x="298.3" y="227.4">1</text>
<text x="271.2" y="229.1">DVDD</text>
<text x="285.6" y="229.1">CPVDD</text>
</g>
<g font-size="3.2" fill="#06c">
<text x="68.5" y="42.2">3</text>
<text x="68.5" y="45.7">5</text>
<text x="73" y="43.6">GPIO2</text>
<text x="73" y="47.1">GPIO3</text>
</g>
<g font-size="3.2" fill="#333">
<text x="113.7" y="47.1">GND</text>
<text x="123.5" y="45.7">6</text>
</g>
<g font-size="3.2" fill="#060">
<text x="68.5" y="49.2">7</text>
<text x="73" y="50.6">GPIO4</text>
<text x="108.8" y="50.6">GPIO14</text>
<text x="123.5" y="49.2">8</text>
<text x="123.5" y="52.7">10</text>
<text x="66.5" y="59.8">13</text>
<text x="108.8" y="54.2">GPIO15</text>
<text x="108.8" y="57.7">GPIO18</text>
<text x="123.5" y="56.3">12</text>
<text x="66.5" y="63.3">15</text>
<text x="73" y="61.2">GPIO27</text>
<text x="73" y="64.7">GPIO22</text>
<text x="108.8" y="64.7">GPIO23</text>
<text x="123.5" y="63.3">16</text>
<text x="108.8" y="68.3">GPIO24</text>
<text x="123.5" y="66.9">18</text>
<text x="108.8" y="75.3">GPIO25</text>
<text x="123.5" y="73.9">22</text>
<text x="66.5" y="88">29</text>
<text x="73" y="89.4">GPIO5</text>
<text x="66.5" y="91.5">31</text>
<text x="66.5" y="95.1">33</text>
<text x="73" y="93">GPIO6</text>
<text x="108.8" y="93">GPIO12</text>
<text x="123.5" y="91.5">32</text>
<text x="73" y="96.5">GPIO13</text>
<text x="66.5" y="102.1">37</text>
<text x="73" y="103.5">GPIO26</text>
</g>
<g font-size="3.2" fill="#90f">
<text x="66.5" y="56.3">11</text>
<text x="73" y="57.7">GPIO17</text>
<text x="66.5" y="70.4">19</text>
<text x="73" y="71.8">GPIO10</text>
<text x="66.5" y="73.9">21</text>
<text x="66.5" y="77.4">23</text>
<text x="73" y="75.3">GPIO9</text>
<text x="123.5" y="77.4">24</text>
<text x="73" y="78.8">GPIO11</text>
<text x="110.8" y="78.8">GPIO8</text>
<text x="110.8" y="82.4">GPIO7</text>
<text x="123.5" y="81">26</text>
<text x="66.5" y="98.6">35</text>
<text x="73" y="100">GPIO19</text>
<text x="108.8" y="100">GPIO16</text>
<text x="123.5" y="98.6">36</text>
<text x="108.8" y="103.5">GPIO20</text>
<text x="108.8" y="107.1">GPIO21</text>
<text x="123.5" y="102.1">38</text>
<text x="123.5" y="105.7">40</text>
</g>
<g font-size="3.2" fill="#609">
<text x="66.5" y="84.5">27</text>
<text x="73" y="85.9">GPIO0</text>
<text x="110.8" y="85.9">GPIO1</text>
<text x="123.5" y="84.5">28</text>
</g>
</svg>
